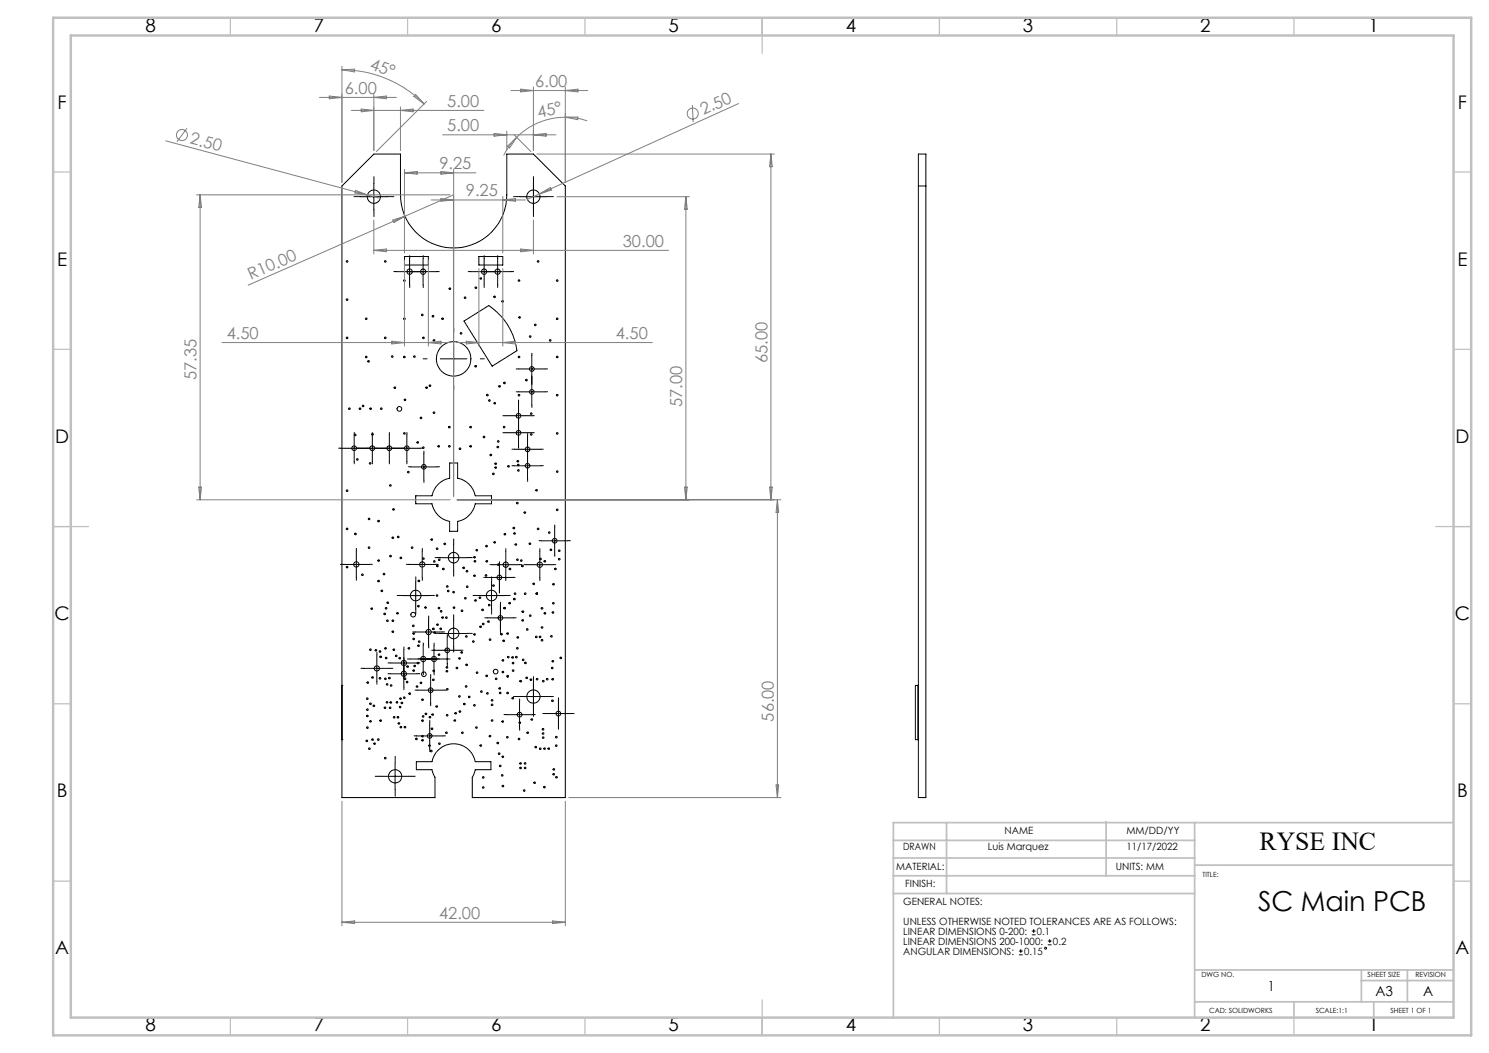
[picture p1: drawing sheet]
<svg xmlns="http://www.w3.org/2000/svg" width="420mm" height="297mm" viewBox="0 0 420 297" stroke-linecap="round" stroke-linejoin="round" font-family="sans-serif">
<g fill="none" stroke="#000" stroke-width=".28">
<path d="M96.4 52.5l9-9h7.6v11.5a15 15 0 0 0 15 14.9 15 15 0 0 0 14.9-14.9v-11.5h7.6l9 9v172.5h-26.3v-5.8l.9-2.1h4.4v-2.3h-4.4a6.2 6.2 0 0 0-6.1-5 6.2 6.2 0 0 0-6.2 5h-4.4v2.3h4.4l.9 2.1v5.8h-26.3zM101.7 55.5h7.5M105.4 51.7v7.5M146.7 55.5h7.5M150.5 51.7v7.5M259 43.5h2.2v181.5h-2.2zM259 52.5h2.2M111.8 76.6h11.3M114.1 72.4h6.7v2.4h-6.7zM115.5 72.9v7.5M119.3 72.9v7.5M132.8 76.6h11.3"/>
<path d="M135.1 72.4h6.7v2.4h-6.7zM136.6 72.9v7.5M140.4 72.9v7.5M128 97.5v7.5M130.9 90.6l7-4.4a18 18 0 0 1 7.9 12.7l-7 4.4zM124.2 101.2h7.5M142.5 117.3h7.5M146.3 113.5v12.3M146.3 110.5h7.4M146.3 104.1h7.4M150 100.3v14M96.2 126.4h22.3"/>
<path d="M99.9 122.7v7.5M105 122.7v7.5M109.8 122.7v7.5M114.8 122.7v7.5M115.8 131.7h7.5M117.3 139.8h4.5a6.2 6.2 0 0 1 5-4.9v-4.3h2.3v4.3a6.2 6.2 0 0 1 5 4.9h4.5v2.3h-4.5a6.3 6.3 0 0 1-5 5v2.8h-2.3v-2.8a6.3 6.3 0 0 1-5-5h-4.5zM119.6 127.9v7.5M142.5 122.1h7.5M145.1 131.4h7.4M145.1 126.7h7.4M148.8 123v12.1M96.8 159.2h7.4"/>
<path d="M100.5 155.4v7.5M115.4 159.2h7.5M119.1 155.4v7.5M124.2 157.3h7.5M128 153.5v7.5M138.9 159.3h7.5M140.9 159.1v7.5M142.7 155.5v7.5M148.5 159.3h7.5M152.3 155.5v7.5M152.7 152.5h7.5M156.5 148.8v7.5"/>
<path d="M113.5 168h7.5M117.2 178.3h7.5M117.3 164.2v7.5M120.9 174.5v7.5M122.1 177.5h.3M124.2 178.7h7.5M126.2 179.7v7.5M128 174.9v7.5M134.9 168h7.5M137.1 162.9h7.5M137.4 174.3h7.5M138.6 164.2v7.5"/>
<path d="M141.1 170.5v7.5M142.5 171.4v.3M144.9 168.9v.2M147.3 172.4v.2M151.5 167.2v.4M152.7 171.4v.3M96.4 193.3h.1M102.6 188.5h7.4M106.3 184.8v7.5M110.2 187h7.5M110.2 190h7.5M113.9 183.3v10.5"/>
<path d="M115.6 185.9h10.6M117.7 194.7h7.5M119.4 182.1v7.5M121.5 190.9v7.5M122.4 183.4h7.5M122.4 182.1v7.5M143.1 190.9h.2M146.5 197.8v7.5M146.7 192v.2M146.7 196.5h7.5M150.5 192.7v7.5M157.5 197.5v7.5"/>
<path d="M258.2 193.3h.7v15.3h-.7zM96.4 208.6h.1M107.7 219h7.5M111.4 215.2v7.5M117.4 207.6h7.6M121.2 203.8v7.5M142.8 201.6h7.5M153.7 201.3h7.6M287.4 269.3h1.1M287.4 268.2h1.1M287.9 267.7v1.1M291 263.7h1.1"/>
<path d="M291 262.6h1.1M291.6 262.1v1M295.6 266.5h1M295.6 265.4h1M296.1 264.9v1.1"/>
<circle cx="105.4" cy="55.5" r="1.87"/>
<circle cx="150.4" cy="55.5" r="1.88"/>
<circle cx="97.9" cy="73.7" r=".23"/>
<circle cx="108.7" cy="73.7" r=".23"/>
<circle cx="114.1" cy="79.1" r=".23"/>
<circle cx="115.5" cy="76.6" r=".76"/>
<circle cx="119.4" cy="76.6" r=".76"/>
<circle cx="135.6" cy="78.6" r=".22"/>
<circle cx="136.5" cy="76.6" r=".76"/>
<circle cx="140.4" cy="76.6" r=".76"/>
<circle cx="146.4" cy="79.1" r=".23"/>
<circle cx="151.8" cy="73.7" r=".23"/>
<circle cx="157.2" cy="79.1" r=".23"/>
<circle cx="97.9" cy="95.3" r=".23"/>
<circle cx="97.9" cy="84.5" r=".23"/>
<circle cx="103.3" cy="89.9" r=".22"/>
<circle cx="108.7" cy="95.3" r=".23"/>
<circle cx="114.1" cy="89.9" r=".22"/>
<circle cx="119.1" cy="88.8" r=".22"/>
<circle cx="119.5" cy="95.3" r=".23"/>
<circle cx="122.1" cy="89.2" r=".22"/>
<circle cx="122.4" cy="96" r=".22"/>
<circle cx="124.9" cy="89.9" r=".22"/>
<circle cx="126.9" cy="81.4" r=".23"/>
<circle cx="130.1" cy="94" r=".23"/>
<circle cx="131.2" cy="84" r=".23"/>
<circle cx="134.2" cy="81.2" r=".22"/>
<circle cx="139.5" cy="83.7" r=".23"/>
<circle cx="141.8" cy="85" r=".23"/>
<circle cx="146.6" cy="89.5" r=".22"/>
<circle cx="149.6" cy="94.9" r=".22"/>
<circle cx="151" cy="91.6" r=".22"/>
<circle cx="155.2" cy="96" r=".22"/>
<circle cx="157.2" cy="89.9" r=".22"/>
<circle cx="98.5" cy="115.3" r=".22"/>
<circle cx="101.5" cy="115.3" r=".22"/>
<circle cx="102.4" cy="114.5" r=".22"/>
<circle cx="103.3" cy="100.7" r=".23"/>
<circle cx="103.9" cy="101.9" r=".23"/>
<circle cx="104.5" cy="115.3" r=".22"/>
<circle cx="107.5" cy="115.3" r=".22"/>
<circle cx="110.6" cy="100.6" r=".22"/>
<circle cx="111.4" cy="109.3" r=".22"/>
<circle cx="112.6" cy="115.3" r=".67"/>
<circle cx="114.1" cy="100.7" r=".23"/>
<circle cx="114.2" cy="112.8" r=".23"/>
<circle cx="116.9" cy="100.6" r=".23"/>
<circle cx="118.8" cy="117.9" r=".23"/>
<circle cx="120.3" cy="109.3" r=".22"/>
<circle cx="121.3" cy="108.8" r=".22"/>
<circle cx="122.4" cy="116.4" r=".22"/>
<circle cx="127.9" cy="101.2" r="4.9"/>
<circle cx="134.2" cy="103.3" r=".23"/>
<circle cx="137.5" cy="111.4" r=".23"/>
<circle cx="138.1" cy="113" r=".23"/>
<circle cx="139.6" cy="113.7" r=".23"/>
<circle cx="140.9" cy="109" r=".23"/>
<circle cx="142.3" cy="108" r=".23"/>
<circle cx="146.3" cy="117.3" r=".67"/>
<circle cx="146.4" cy="111.5" r=".22"/>
<circle cx="146.4" cy="100.7" r=".23"/>
<circle cx="148.5" cy="107.2" r=".23"/>
<circle cx="149.8" cy="116.7" r=".23"/>
<circle cx="150" cy="110.5" r=".66"/>
<circle cx="150" cy="104.1" r=".67"/>
<circle cx="157.2" cy="111.5" r=".22"/>
<circle cx="157.2" cy="100.7" r=".23"/>
<circle cx="97.9" cy="138.4" r=".23"/>
<circle cx="99.9" cy="126.4" r=".67"/>
<circle cx="100.2" cy="122.7" r=".23"/>
<circle cx="100.8" cy="129.6" r=".23"/>
<circle cx="104.4" cy="130.7" r=".22"/>
<circle cx="105" cy="126.4" r=".67"/>
<circle cx="105.1" cy="122.5" r=".23"/>
<circle cx="109.8" cy="126.4" r=".67"/>
<circle cx="110.1" cy="136.9" r=".23"/>
<circle cx="114.1" cy="122.2" r=".23"/>
<circle cx="114.8" cy="126.4" r=".67"/>
<circle cx="115.2" cy="133.2" r=".22"/>
<circle cx="117.8" cy="124.8" r=".23"/>
<circle cx="119.4" cy="126.3" r=".23"/>
<circle cx="119.6" cy="131.7" r=".67"/>
<circle cx="123.8" cy="125.9" r=".23"/>
<circle cx="126.8" cy="120.5" r=".23"/>
<circle cx="126.8" cy="125.9" r=".23"/>
<circle cx="129.8" cy="126.6" r=".23"/>
<circle cx="132.8" cy="120.5" r=".23"/>
<circle cx="132.8" cy="125.9" r=".23"/>
<circle cx="136.5" cy="123.3" r=".23"/>
<circle cx="138.4" cy="128.3" r=".22"/>
<circle cx="139.2" cy="133.7" r=".22"/>
<circle cx="139.8" cy="130.8" r=".22"/>
<circle cx="139.8" cy="131.9" r=".23"/>
<circle cx="140.4" cy="126.1" r=".23"/>
<circle cx="140.5" cy="124.5" r=".23"/>
<circle cx="142.2" cy="120.5" r=".23"/>
<circle cx="143.4" cy="131.5" r=".23"/>
<circle cx="146.1" cy="130.1" r=".23"/>
<circle cx="146.2" cy="131.2" r=".24"/>
<circle cx="146.2" cy="132.7" r=".23"/>
<circle cx="146.3" cy="122.1" r=".67"/>
<circle cx="148.8" cy="131.4" r=".66"/>
<circle cx="148.8" cy="126.7" r=".67"/>
<circle cx="149.8" cy="122.5" r=".23"/>
<circle cx="151.4" cy="138.3" r=".22"/>
<circle cx="157.2" cy="133" r=".22"/>
<circle cx="157.2" cy="122.2" r=".23"/>
<circle cx="97.9" cy="149.2" r=".22"/>
<circle cx="97.9" cy="160" r=".23"/>
<circle cx="100.3" cy="150.6" r=".23"/>
<circle cx="100.5" cy="159.2" r=".75"/>
<circle cx="104.1" cy="154.5" r=".22"/>
<circle cx="104.1" cy="146.4" r=".23"/>
<circle cx="106.8" cy="158.1" r=".23"/>
<circle cx="106.8" cy="147" r=".23"/>
<circle cx="110.2" cy="156.8" r=".23"/>
<circle cx="110.8" cy="151.7" r=".22"/>
<circle cx="111" cy="143.7" r=".22"/>
<circle cx="112.3" cy="151.4" r=".23"/>
<circle cx="113.1" cy="157.4" r=".22"/>
<circle cx="116.3" cy="154.5" r=".22"/>
<circle cx="119.1" cy="159.2" r=".75"/>
<circle cx="119.4" cy="157.6" r=".23"/>
<circle cx="121.8" cy="152.2" r=".23"/>
<circle cx="122.5" cy="158.4" r=".23"/>
<circle cx="123.3" cy="154.8" r=".23"/>
<circle cx="123.4" cy="159.6" r=".23"/>
<circle cx="123.9" cy="157.9" r=".23"/>
<circle cx="125.5" cy="153.4" r=".22"/>
<circle cx="128" cy="157.3" r="1.49"/>
<circle cx="133.9" cy="157.2" r=".23"/>
<circle cx="134" cy="158.3" r=".22"/>
<circle cx="134.5" cy="155.2" r=".23"/>
<circle cx="137.3" cy="154" r=".23"/>
<circle cx="137.3" cy="158.3" r=".22"/>
<circle cx="139.5" cy="153" r=".23"/>
<circle cx="140.6" cy="159.3" r=".22"/>
<circle cx="142.4" cy="150.7" r=".23"/>
<circle cx="142.7" cy="159.3" r=".75"/>
<circle cx="145" cy="149" r=".24"/>
<circle cx="145.2" cy="150.5" r=".23"/>
<circle cx="145.5" cy="153.6" r=".23"/>
<circle cx="145.9" cy="141.9" r=".22"/>
<circle cx="146" cy="157.9" r=".23"/>
<circle cx="147.1" cy="158.1" r=".23"/>
<circle cx="147.4" cy="159.6" r=".23"/>
<circle cx="148" cy="144.6" r=".23"/>
<circle cx="149.5" cy="153.4" r=".23"/>
<circle cx="151.8" cy="149.2" r=".22"/>
<circle cx="152.3" cy="159.3" r=".75"/>
<circle cx="152.5" cy="157.7" r=".23"/>
<circle cx="153.7" cy="158.3" r=".22"/>
<circle cx="154.9" cy="150.2" r=".23"/>
<circle cx="155.4" cy="155.1" r=".22"/>
<circle cx="156.5" cy="152.5" r=".67"/>
<circle cx="157.2" cy="143.8" r=".23"/>
<circle cx="157.7" cy="157.7" r=".23"/>
<circle cx="157.7" cy="155.3" r=".23"/>
<circle cx="102.2" cy="162.1" r=".22"/>
<circle cx="104.9" cy="171.7" r=".22"/>
<circle cx="106.8" cy="163.9" r=".23"/>
<circle cx="107.7" cy="166.7" r=".23"/>
<circle cx="108.3" cy="161.9" r=".23"/>
<circle cx="108.5" cy="173.2" r=".22"/>
<circle cx="108.9" cy="171.6" r=".22"/>
<circle cx="109.3" cy="175.1" r=".23"/>
<circle cx="109.4" cy="170" r=".23"/>
<circle cx="110.8" cy="178.2" r=".22"/>
<circle cx="110.8" cy="175.1" r=".23"/>
<circle cx="112.1" cy="173" r=".23"/>
<circle cx="116.6" cy="173.4" r=".67"/>
<circle cx="116.6" cy="176.5" r=".22"/>
<circle cx="116.7" cy="178.7" r=".23"/>
<circle cx="117.2" cy="168" r="1.5"/>
<circle cx="118.1" cy="171" r=".22"/>
<circle cx="118.2" cy="163.9" r=".22"/>
<circle cx="120" cy="171.3" r=".23"/>
<circle cx="120.9" cy="178.3" r=".74"/>
<circle cx="122.2" cy="177.4" r=".22"/>
<circle cx="122.6" cy="178.4" r=".22"/>
<circle cx="123.3" cy="168" r=".22"/>
<circle cx="123.4" cy="176.2" r=".22"/>
<circle cx="123.8" cy="171.5" r=".22"/>
<circle cx="124.3" cy="177.4" r=".22"/>
<circle cx="124.4" cy="172.4" r=".22"/>
<circle cx="124.9" cy="174.2" r=".23"/>
<circle cx="125.1" cy="160.5" r=".23"/>
<circle cx="125.9" cy="174.2" r=".23"/>
<circle cx="126.2" cy="165.4" r=".23"/>
<circle cx="126.4" cy="166.7" r=".23"/>
<circle cx="128" cy="178.7" r="1.48"/>
<circle cx="128" cy="167" r=".23"/>
<circle cx="128.1" cy="171.4" r=".23"/>
<circle cx="130.3" cy="172.3" r=".23"/>
<circle cx="130.8" cy="160.2" r=".23"/>
<circle cx="131.3" cy="168.7" r=".23"/>
<circle cx="131.6" cy="179.5" r=".22"/>
<circle cx="131.7" cy="161.1" r=".23"/>
<circle cx="131.8" cy="165.5" r=".24"/>
<circle cx="133.9" cy="178.9" r=".23"/>
<circle cx="133.9" cy="162.4" r=".23"/>
<circle cx="134.1" cy="169.4" r=".23"/>
<circle cx="135.4" cy="168.6" r=".23"/>
<circle cx="135.6" cy="176.8" r=".23"/>
<circle cx="136.2" cy="172" r=".23"/>
<circle cx="136.3" cy="176" r=".24"/>
<circle cx="137.1" cy="162.3" r=".23"/>
<circle cx="137.8" cy="175.3" r=".23"/>
<circle cx="138" cy="170.7" r=".24"/>
<circle cx="138.7" cy="168" r="1.5"/>
<circle cx="139.2" cy="165.2" r=".23"/>
<circle cx="140.9" cy="162.9" r=".67"/>
<circle cx="141.1" cy="174.3" r=".67"/>
<circle cx="141.5" cy="178.9" r=".22"/>
<circle cx="142.3" cy="171.5" r=".23"/>
<circle cx="143.2" cy="178.7" r=".23"/>
<circle cx="143.8" cy="170.1" r=".23"/>
<circle cx="143.8" cy="160.5" r=".23"/>
<circle cx="145.1" cy="169" r=".23"/>
<circle cx="145.3" cy="167.5" r=".22"/>
<circle cx="146.1" cy="179.8" r=".23"/>
<circle cx="147.4" cy="175" r=".23"/>
<circle cx="147.5" cy="172.5" r=".22"/>
<circle cx="148.1" cy="167.5" r=".22"/>
<circle cx="148.7" cy="177.6" r=".23"/>
<circle cx="149.6" cy="173.7" r=".24"/>
<circle cx="150.6" cy="164.7" r=".23"/>
<circle cx="151.3" cy="179.6" r=".23"/>
<circle cx="151.4" cy="167.5" r=".22"/>
<circle cx="152.3" cy="179.6" r=".23"/>
<circle cx="152.9" cy="171.6" r=".22"/>
<circle cx="152.9" cy="177" r=".22"/>
<circle cx="153.7" cy="173" r=".22"/>
<circle cx="155.6" cy="179.5" r=".22"/>
<circle cx="156" cy="172.8" r=".23"/>
<circle cx="156.1" cy="170.1" r=".23"/>
<circle cx="156.2" cy="164.8" r=".23"/>
<circle cx="156.7" cy="160.5" r=".22"/>
<circle cx="103.6" cy="197.1" r=".23"/>
<circle cx="103.7" cy="192.5" r=".22"/>
<circle cx="104.5" cy="183.3" r=".22"/>
<circle cx="104.5" cy="198.5" r=".23"/>
<circle cx="105.1" cy="191.1" r=".23"/>
<circle cx="105.5" cy="199.1" r=".23"/>
<circle cx="106" cy="183.4" r=".23"/>
<circle cx="106.3" cy="188.5" r=".74"/>
<circle cx="107.2" cy="183.7" r=".22"/>
<circle cx="107.2" cy="191.3" r=".23"/>
<circle cx="107.4" cy="185.3" r=".23"/>
<circle cx="108.6" cy="199.6" r=".22"/>
<circle cx="108.7" cy="191.5" r=".23"/>
<circle cx="108.7" cy="182.9" r=".22"/>
<circle cx="108.9" cy="185.6" r=".23"/>
<circle cx="109.2" cy="198.1" r=".23"/>
<circle cx="109.2" cy="193" r=".22"/>
<circle cx="109.9" cy="191.3" r=".22"/>
<circle cx="110.1" cy="199.6" r=".23"/>
<circle cx="110.2" cy="198.1" r=".23"/>
<circle cx="110.3" cy="193.3" r=".22"/>
<circle cx="111.1" cy="183.3" r=".22"/>
<circle cx="111.8" cy="185" r=".22"/>
<circle cx="112" cy="198.1" r=".23"/>
<circle cx="112.8" cy="185.6" r=".23"/>
<circle cx="112.9" cy="199.4" r=".23"/>
<circle cx="113" cy="197" r=".22"/>
<circle cx="113.4" cy="198.3" r=".23"/>
<circle cx="113.9" cy="190.1" r=".74"/>
<circle cx="113.9" cy="187" r=".75"/>
<circle cx="114" cy="196.8" r=".23"/>
<circle cx="114.3" cy="191.5" r=".24"/>
<circle cx="114.8" cy="192.4" r=".23"/>
<circle cx="115" cy="188" r=".23"/>
<circle cx="115.3" cy="182.9" r=".22"/>
<circle cx="115.6" cy="195.7" r=".23"/>
<circle cx="116.7" cy="180.2" r=".22"/>
<circle cx="116.7" cy="189.1" r=".22"/>
<circle cx="117" cy="187.8" r=".22"/>
<circle cx="117.6" cy="193.6" r=".23"/>
<circle cx="117.9" cy="187" r=".22"/>
<circle cx="118.1" cy="182.1" r=".22"/>
<circle cx="118.2" cy="181" r=".23"/>
<circle cx="118.8" cy="192.6" r=".22"/>
<circle cx="119.2" cy="197.4" r=".22"/>
<circle cx="119.4" cy="185.9" r=".74"/>
<circle cx="119.6" cy="190.2" r=".67"/>
<circle cx="121.5" cy="194.7" r=".67"/>
<circle cx="122.3" cy="191.7" r=".23"/>
<circle cx="122.4" cy="189.2" r=".23"/>
<circle cx="122.4" cy="185.9" r=".74"/>
<circle cx="123.2" cy="199.3" r=".22"/>
<circle cx="123.8" cy="184.6" r=".23"/>
<circle cx="126.1" cy="189.3" r=".22"/>
<circle cx="126.1" cy="188.2" r=".23"/>
<circle cx="126.1" cy="183.4" r=".67"/>
<circle cx="126.2" cy="194.4" r=".22"/>
<circle cx="128.9" cy="188.4" r=".23"/>
<circle cx="129.6" cy="196.4" r=".22"/>
<circle cx="129.6" cy="185.7" r=".22"/>
<circle cx="130.3" cy="184" r=".22"/>
<circle cx="131" cy="198.6" r=".23"/>
<circle cx="131.5" cy="193.6" r=".23"/>
<circle cx="131.6" cy="187.5" r=".22"/>
<circle cx="132.3" cy="196.6" r=".23"/>
<circle cx="133.5" cy="180.9" r=".23"/>
<circle cx="133.8" cy="198.9" r=".23"/>
<circle cx="134.6" cy="189.7" r=".23"/>
<circle cx="135.8" cy="195.1" r=".22"/>
<circle cx="137.3" cy="190.6" r=".22"/>
<circle cx="137.5" cy="195.6" r=".22"/>
<circle cx="138.2" cy="180.4" r=".23"/>
<circle cx="138.8" cy="197.5" r=".23"/>
<circle cx="138.8" cy="198.8" r=".23"/>
<circle cx="139.8" cy="189.4" r=".67"/>
<circle cx="140" cy="191.5" r=".23"/>
<circle cx="141" cy="194.2" r=".23"/>
<circle cx="141.1" cy="195.4" r=".23"/>
<circle cx="141.9" cy="189.5" r=".23"/>
<circle cx="141.9" cy="186.3" r=".23"/>
<circle cx="142.1" cy="180.7" r=".23"/>
<circle cx="143.2" cy="195.5" r=".22"/>
<circle cx="143.2" cy="190.7" r=".23"/>
<circle cx="143.4" cy="185.4" r=".23"/>
<circle cx="144.6" cy="185.4" r=".23"/>
<circle cx="144.7" cy="196.9" r=".23"/>
<circle cx="144.7" cy="187" r=".22"/>
<circle cx="144.7" cy="189.2" r=".23"/>
<circle cx="145.7" cy="185.4" r=".23"/>
<circle cx="145.9" cy="182.9" r=".24"/>
<circle cx="146.9" cy="192.1" r=".23"/>
<circle cx="147.6" cy="186.1" r=".23"/>
<circle cx="148.2" cy="187" r=".23"/>
<circle cx="148.6" cy="191.2" r=".22"/>
<circle cx="149.8" cy="191.7" r=".23"/>
<circle cx="150.5" cy="196.5" r="1.88"/>
<circle cx="151.5" cy="191.6" r=".23"/>
<circle cx="152.9" cy="180.6" r=".23"/>
<circle cx="153.3" cy="192.1" r=".23"/>
<circle cx="154.4" cy="191.6" r=".23"/>
<circle cx="155.8" cy="188.4" r=".22"/>
<circle cx="155.9" cy="197.7" r=".24"/>
<circle cx="155.9" cy="191.6" r=".22"/>
<circle cx="155.9" cy="186.5" r=".22"/>
<circle cx="158.2" cy="185.6" r=".23"/>
<circle cx="103.5" cy="209" r=".22"/>
<circle cx="103.6" cy="201.9" r=".23"/>
<circle cx="103.6" cy="200.2" r=".23"/>
<circle cx="103.6" cy="205.2" r=".23"/>
<circle cx="104.2" cy="211.2" r=".23"/>
<circle cx="104.5" cy="203.4" r=".23"/>
<circle cx="105.1" cy="208.6" r=".23"/>
<circle cx="105.7" cy="209.7" r=".22"/>
<circle cx="106.7" cy="208.6" r=".24"/>
<circle cx="107.4" cy="203.3" r=".23"/>
<circle cx="108.7" cy="213.8" r=".22"/>
<circle cx="111.2" cy="202.3" r=".23"/>
<circle cx="111.5" cy="219" r="1.88"/>
<circle cx="112.3" cy="202.3" r=".23"/>
<circle cx="112.5" cy="204" r=".22"/>
<circle cx="113.1" cy="205.1" r=".22"/>
<circle cx="114.2" cy="205.1" r=".22"/>
<circle cx="117.5" cy="208.4" r=".22"/>
<circle cx="119.2" cy="208.8" r=".22"/>
<circle cx="119.2" cy="207.6" r=".23"/>
<circle cx="119.2" cy="203.3" r=".23"/>
<circle cx="119.4" cy="202.1" r=".23"/>
<circle cx="120.1" cy="201.4" r=".23"/>
<circle cx="121.2" cy="210.3" r=".22"/>
<circle cx="121.2" cy="207.6" r=".66"/>
<circle cx="121.3" cy="202.3" r=".24"/>
<circle cx="121.7" cy="211.8" r=".23"/>
<circle cx="121.9" cy="205.6" r=".22"/>
<circle cx="122" cy="201.5" r=".23"/>
<circle cx="123.9" cy="209.7" r=".22"/>
<circle cx="125.9" cy="206.7" r=".23"/>
<circle cx="126.1" cy="201.7" r=".22"/>
<circle cx="128.3" cy="203.2" r=".23"/>
<circle cx="128.5" cy="201.2" r=".22"/>
<circle cx="129.7" cy="200.7" r=".23"/>
<circle cx="130.4" cy="206.7" r=".22"/>
<circle cx="134.4" cy="205.2" r=".22"/>
<circle cx="135.6" cy="210.3" r=".22"/>
<circle cx="136.3" cy="219.3" r=".22"/>
<circle cx="138.2" cy="207.6" r=".22"/>
<circle cx="138.8" cy="203.2" r=".22"/>
<circle cx="140.4" cy="209.6" r=".22"/>
<circle cx="140.8" cy="212.6" r=".22"/>
<circle cx="141.1" cy="216" r=".22"/>
<circle cx="141.7" cy="218.7" r=".23"/>
<circle cx="141.8" cy="203.5" r=".22"/>
<circle cx="141.8" cy="213.5" r=".22"/>
<circle cx="143.1" cy="207.9" r=".22"/>
<circle cx="146.4" cy="208.5" r=".22"/>
<circle cx="146.6" cy="201.6" r=".68"/>
<circle cx="146.6" cy="203.8" r=".23"/>
<circle cx="146.8" cy="215.3" r=".22"/>
<circle cx="146.8" cy="216.6" r=".23"/>
<circle cx="148.1" cy="216.6" r=".22"/>
<circle cx="148.1" cy="215.3" r=".22"/>
<circle cx="148.9" cy="206.7" r=".23"/>
<circle cx="150" cy="202.9" r=".22"/>
<circle cx="151.2" cy="210.7" r=".23"/>
<circle cx="152.4" cy="211.2" r=".23"/>
<circle cx="153.2" cy="205.7" r=".24"/>
<circle cx="153.2" cy="206.9" r=".22"/>
<circle cx="153.2" cy="208.1" r=".22"/>
<circle cx="153.6" cy="211.2" r=".22"/>
<circle cx="154.8" cy="211.2" r=".23"/>
<circle cx="156.2" cy="218.4" r=".23"/>
<circle cx="156.2" cy="217" r=".22"/>
<circle cx="156.9" cy="210.3" r=".22"/>
<circle cx="156.9" cy="207.9" r=".23"/>
<circle cx="157" cy="219.2" r=".23"/>
<circle cx="157.5" cy="201.3" r=".67"/>
<circle cx="136.3" cy="222.1" r=".23"/>
<circle cx="141.9" cy="221.7" r=".22"/>
<circle cx="147.9" cy="223" r=".22"/>
<circle cx="150.8" cy="220.8" r=".23"/>
<circle cx="153.6" cy="222" r=".23"/>
<circle cx="294.9" cy="267.4" r=".26"/>
</g>
<g fill="none" stroke="#808080" stroke-width=".28">
<path d="M96.4 18.7v32.8M96.4 19.7l3.6-.2v.8zM96.4 19.7a32.9 32.9 0 0 1 23.2 9.6M46.7 39.7l56.9 15.3M52.7 36.2l-2.8 3.8M90.1 27.5h21.7M92.9 27.1l3.5 .4-3.5 .4zM99.1 31.1h37.4M101.9 30.8l3.5 .3-3.5 .4zM105.4 26.5v16M105.4 27.5l3.6-.4v.8zM113 30.2v12.3"/>
<path d="M113 31.1l3.5-.3v.7zM117.2 26.6l2.4 2.7-2.9-2.1zM120.3 28.6l-14.1 14.2M124.8 38h32M139.4 37.6l3.5 .4-3.5 .4zM142.9 37v5.5M144.1 25.5h21.7M145 38l4.8 4.8M145.7 38.7l-2 2.4-1.6 2.7M146.9 25.1l3.6 .4-3.6 .4zM150.5 24.5v18M150.5 38l3.5-.4v.8z"/>
<path d="M159.5 33.1a19.4 19.4 0 0 0-13.8 5.6M159.5 33.1l2.5 .1 3.6 .9M159.5 24.5v27M159.5 25.5l3.5-.4v.8zM159.5 33.1l3.5-.1-.1 .8zM195.3 29.6l.2 4.8M208.3 29.2l-56.1 25.5M55.5 55h71.5M56.4 55v86M56.4 55l.4 3.5h-.7zM100.3 53.7l3.3 1.3-3.5-.6zM103.6 55l3.7 .9"/>
<path d="M114.1 47.8v23.6M114.1 48.8h20.1M114.1 48.8l3.6-.4v.7zM121.6 56.4h26.6M124.4 56l3.6 .4-3.6 .4zM124.4 48.4l3.6 .4-3.6 .3zM128 55l-58 25.4M128 47.8v92.2M141.8 55.4v16M141.8 56.4l3.6-.4v.8zM143.2 41.2l2.5-2.5-1.9 3zM151.4 43.5h67"/>
<path d="M152.2 54.7l-3.5 1.5M152.2 54.7l3.1-1.8 .3 .7zM157.1 55.5h37.4M193.5 55.5v85.5M193.5 55.5l.4 3.5h-.8zM217.5 43.5v97.5M217.5 43.5l.3 3.5h-.7zM105.4 62.1v9.5M105.4 70.6l3.6-.4v.8zM105.4 70.6h83.2M110.8 62.1l3.4-1.1-3.1 1.8zM114.1 73.3v24.3"/>
<path d="M120.8 73.3v24.3M135.1 75.7v21.9M141.8 75.7v21.9M146.9 70.2l3.6 .4-3.6 .4zM150.5 62.1v9.5M62.6 96.6h64.6M110.5 96.2l3.6 .4-3.6 .4zM120.8 96.6l3.6-.4v.8zM128.7 96.6h55.3M131.5 96.2l3.6 .4-3.6 .4zM141.8 96.6l3.6-.4v.8zM56.1 137.4h.7l-.4 3.6z"/>
<path d="M193.1 137.4h.8l-.4 3.6zM217.1 137.4h.7l-.3 3.6zM55.5 141h71.5M128.9 141h91.4M219.3 141v84M219.3 141l.3 3.5h-.7zM96.4 226v35.1M159.5 226v35.1M160.4 225h59.9M218.9 221.4h.7l-.3 3.6zM155.9 259.7l3.6 .4-3.6 .4zM96.4 260.1h63.1"/>
<path d="M96.4 260.1l3.6-.4v.8z"/>
<circle cx="51.3" cy="38.1" r="1.56"/>
<circle cx="195.4" cy="32" r="1.55"/>
</g>
<g fill="none" stroke="#000" stroke-width=".28" stroke-dasharray="15.2 1.3 1.3 1.3">
<path d="M101.7 55.5h-1.9M105.5 51.7v-1.9M105.5 59.2v1.9M109.2 55.5h1.9M146.7 55.5h-1.9M150.5 51.7v-1.9M150.5 59.2v1.9M154.2 55.5h1.9M111.8 76.6h-.7M115.6 72.9v-.8M115.6 76.6h-.7M119.3 76.6h.8"/>
<path d="M119.4 72.9v-.8M123.1 76.6h.8M132.8 76.6h-.7M136.6 72.9v-.8M136.6 76.6h-.7M140.3 76.6h.8M140.4 72.9v-.8M144.1 76.6h.8M115.6 80.4v.7M119.4 80.4v.7M128 93.7v-1.1M136.6 80.4v.7"/>
<path d="M140.4 80.4v.7M120.5 101.2h-1.2M128 108.7v1.1M135.5 101.2h1.1M142.5 117.3h-.6M146.3 113.5v-.7M146.3 118.3v-.7M146.3 110.5h-.7M146.3 104.1h-.7M150 117.3h.7M150 106.8v-.7M150 114.3v.6"/>
<path d="M150 100.3v-.7M150 107.8v.7M153.8 110.5h.6M153.8 104.1h.6M96.2 126.4h-.7M99.9 122.7v-.7M99.9 130.2v.6M101.3 126.4h-.7M103.7 126.4h.6M105 122.7v-.7M105 130.2v.6M106.1 126.4h-.7"/>
<path d="M108.8 126.4h.6M109.8 122.7v-.7M109.8 130.2v.6M111 126.4h-.6M113.6 126.4h.6M114.8 122.7v-.7M114.8 130.2v.6M115.8 131.7h-.6M118.5 126.4h.7M119.6 127.9v-.7M119.6 135.4v.7M123.3 131.7h.7"/>
<path d="M142.5 122.1h-.6M145.1 131.4h-.7M145.1 126.7h-.7M146.3 121v.7M146.3 125.8v.7M148.8 127.6v-.7M148.8 135.1v.7M148.8 123v-.7M148.8 130.5v.6M150 122.1h.7M152.6 131.4h.6M152.6 126.7h.6"/>
<path d="M96.8 159.2h-.8M100.5 155.4v-.7M104.3 159.2h.7M115.4 159.2h-.8M119.1 155.4v-.7M122.9 159.2h.7M124.2 157.3h-1.5M128 153.5v-1.5M131.7 157.3h1.5M138.9 159.3h-.7M140.9 159.1v-.7M142.7 155.5v-.7"/>
<path d="M146.4 159.3h.8M148.5 159.3h-.7M152.3 155.5v-.7M152.7 152.5h-.6M156 159.3h.8M156.5 148.8v-.7M156.5 156.3v.6M160.2 152.5h.7M100.5 162.9v.8M113.5 168h-1.5M117.2 178.2h-.8M117.3 164.2v-1.5"/>
<path d="M117.3 171.7v1.5M119.1 162.9v.8M120.9 174.5v-.7M121 168h1.5M124.2 178.6h-1.5M124.7 178.2h.7M126.2 179.7v-.7M128 161v1.5M128 174.9v-1.5M131.7 178.6h1.5M134.9 168h-1.5M137.1 162.9h-.6"/>
<path d="M137.4 174.3h-.6M138.7 164.2v-1.5M138.7 171.7v1.5M140.9 166.6v.7M141.2 170.5v-.7M141.2 178v.7M142.4 168h1.5M142.7 163v.8M144.6 162.9h.7M144.9 174.3h.7M152.3 163v.8M102.6 188.5h-.8"/>
<path d="M106.3 184.8v-.8M106.3 192.3v.7M110.1 188.5h.7M110.2 187h-.8M110.2 190h-.8M113.9 183.2v-.7M113.9 190.7v.8M113.9 186.3v-.8M113.9 193.8v.7M115.6 185.9h-.7M117.7 187h.7M117.7 190h.7"/>
<path d="M117.7 194.6h-.6M118.7 185.9h-.7M119.4 182.1v-.7M119.4 189.6v.8M120.9 182v.7M121.5 190.9v-.7M121.5 198.4v.7M122.4 183.4h-.6M122.4 182.1v-.7M122.4 189.6v.8M123.1 185.9h.8M125.2 194.6h.7"/>
<path d="M126.2 187.2v.6M126.2 185.9h.7M128 182.4v1.5M129.9 183.4h.7M146.6 197.8v-.7M146.7 196.5h-1.9M150.5 192.7v-1.9M154.2 196.5h1.9M157.5 197.5v-.7M107.7 219h-1.9M111.5 215.2v-1.9M115.2 219h1.9"/>
<path d="M117.5 207.6h-.7M121.2 203.8v-.7M121.2 211.3v.7M125 207.6h.6M142.8 201.6h-.6M146.6 205.3v.7M150.3 201.6h.7M150.5 200.2v1.9M153.8 201.3h-.7M157.5 205v.7M161.3 201.3h.6M111.5 222.7v1.9"/>
</g>
<g fill="none" stroke="#c0c0c0" stroke-width=".35">
<path d="M65 5v5M115 5v5M165 5v5M215 5v10M265 5v5M315 5v5M365 5v5M15 48.5h5M410 48.5h5M15 98.5h5M410 98.5h5M15 148.5h10"/>
<path d="M405 148.5h10M15 198.5h5M410 198.5h5M15 248.5h5M410 248.5h5M65 287v5M115 287v5M165 287v5M215 282v10M265 287v5M315 287v5M365 287v5"/>
</g>
<g fill="none" stroke="#c0c0c0" stroke-width=".5">
<path d="M252 237h85M267 232v20M312 231.8v15.2M337 232v54.8M410 232h-158v55M252 252h85M252 247h85M252 242h85M337 244h73M337 273.6h73M384 273.6v9M384 276.6h26"/>
<path d="M397 273.6v9M337 282.6h73M365 282.6v4.4M387.5 282.8v4.2"/>
</g>
<path d="M15 5h400v287h-400zM20 10h390v277h-390z" fill="none" stroke="#c0c0c0" stroke-width=".7"/>
<text font-size="7.8" x="354.9" y="256.9">SC Main PCB</text>
<text font-size="7.3" x="355.3" y="239.7">RYSE INC</text>
<g font-size="5.3">
<text x="41" y="8.9">8</text>
<text x="88.5" y="8.9">7</text>
<text x="138.5" y="8.9">6</text>
<text x="188.5" y="8.9">5</text>
<text x="238.5" y="8.9">4</text>
<text x="288.5" y="8.9">3</text>
<text x="338.5" y="8.9">2</text>
<text x="386" y="8.9">1</text>
<text x="16.2" y="30.7">F</text>
<text x="411.2" y="30.7">F</text>
<text x="16.1" y="74.9">E</text>
<text x="411.1" y="74.9">E</text>
<text x="15.5" y="124.9">D</text>
<text x="410.5" y="124.9">D</text>
<text x="15.4" y="174.9">C</text>
<text x="410.4" y="174.9">C</text>
<text x="16" y="224.9">B</text>
<text x="411" y="224.9">B</text>
<text x="15.5" y="269.2">A</text>
<text x="410.5" y="269.2">A</text>
<text x="41" y="290.9">8</text>
<text x="88.5" y="290.9">7</text>
<text x="138.5" y="290.9">6</text>
<text x="188.5" y="290.9">5</text>
<text x="238.5" y="290.9">4</text>
<text x="288.5" y="290.9">3</text>
<text x="338.5" y="290.9">2</text>
<text x="386" y="290.9">1</text>
</g>
<g font-size="4.7" fill="#808080">
<text x="104.1" y="19.4" transform="rotate(19 104.1 19.4)">45°</text>
<text x="97.3" y="26.4">6.00</text>
<text x="151" y="24.5">6.00</text>
<text x="126.2" y="30.1">5.00</text>
<text x="151.9" y="33.2" transform="rotate(-12 151.9 33.2)">45°</text>
<text x="198.5" y="32.5" transform="rotate(-24 198.5 32.5)">2.50</text>
<text x="53.4" y="40.4" transform="rotate(15 53.4 40.4)">2.50</text>
<text x="126.2" y="37">5.00</text>
<text x="123.9" y="47.7">9.25</text>
<text x="131.4" y="55.4">9.25</text>
<text x="175.7" y="69.6">30.00</text>
<text x="70.8" y="79" transform="rotate(-24 70.8 79)">R10.00</text>
<text x="63.9" y="95.6">4.50</text>
<text x="173.7" y="95.6">4.50</text>
<text x="55.5" y="107.2" transform="rotate(-90 55.5 107.2)">57.35</text>
<text x="216.5" y="102.4" transform="rotate(-90 216.5 102.4)">65.00</text>
<text x="192.5" y="114.8" transform="rotate(-90 192.5 114.8)">57.00</text>
<text x="218.3" y="203.5" transform="rotate(-90 218.3 203.5)">56.00</text>
<text x="123.8" y="259.1">42.00</text>
</g>
<g font-size="3.9">
<text x="357.6" y="279.6">1</text>
<text x="388" y="280.8">A3</text>
<text x="401.4" y="280.9">A</text>
</g>
<g font-size="2.8">
<text x="254.8" y="239.8">DRAWN</text>
<text x="278.6" y="239.8">Luis Marquez</text>
<text x="283.3" y="235.2">NAME</text>
<text x="317.8" y="235.2">MM/DD/YY</text>
<text x="317.8" y="239.8">11/17/2022</text>
<text x="252.8" y="245.3">MATERIAL:</text>
<text x="314.7" y="245.4">UNITS: MM</text>
<text x="255.4" y="250.2">FINISH:</text>
<text x="254.8" y="255.2">GENERAL NOTES:</text>
<text x="254.8" y="260.8">UNLESS OTHERWISE NOTED TOLERANCES ARE AS FOLLOWS:</text>
<text x="254.8" y="263.6">LINEAR DIMENSIONS 0-200:</text>
<text x="292.5" y="263.6">0.1</text>
<text x="254.8" y="269.3">ANGULAR DIMENSIONS:</text>
<text x="254.8" y="266.5">LINEAR DIMENSIONS 200-1000:</text>
<text x="288.9" y="269.3">0.15</text>
<text x="297" y="266.5">0.2</text>
</g>
<g font-size="2">
<text x="339.2" y="247.5">TITLE:</text>
<text x="338.9" y="275.5">DWG NO.</text>
<text x="385.8" y="275.5">SHEET SIZE</text>
<text x="399.3" y="275.5">REVISION</text>
<text x="341" y="285.6">CAD: SOLIDWORKS</text>
<text x="371.1" y="285.6">SCALE:1:1</text>
<text x="392.2" y="285.6">SHEET 1 OF 1</text>
</g>
</svg>
